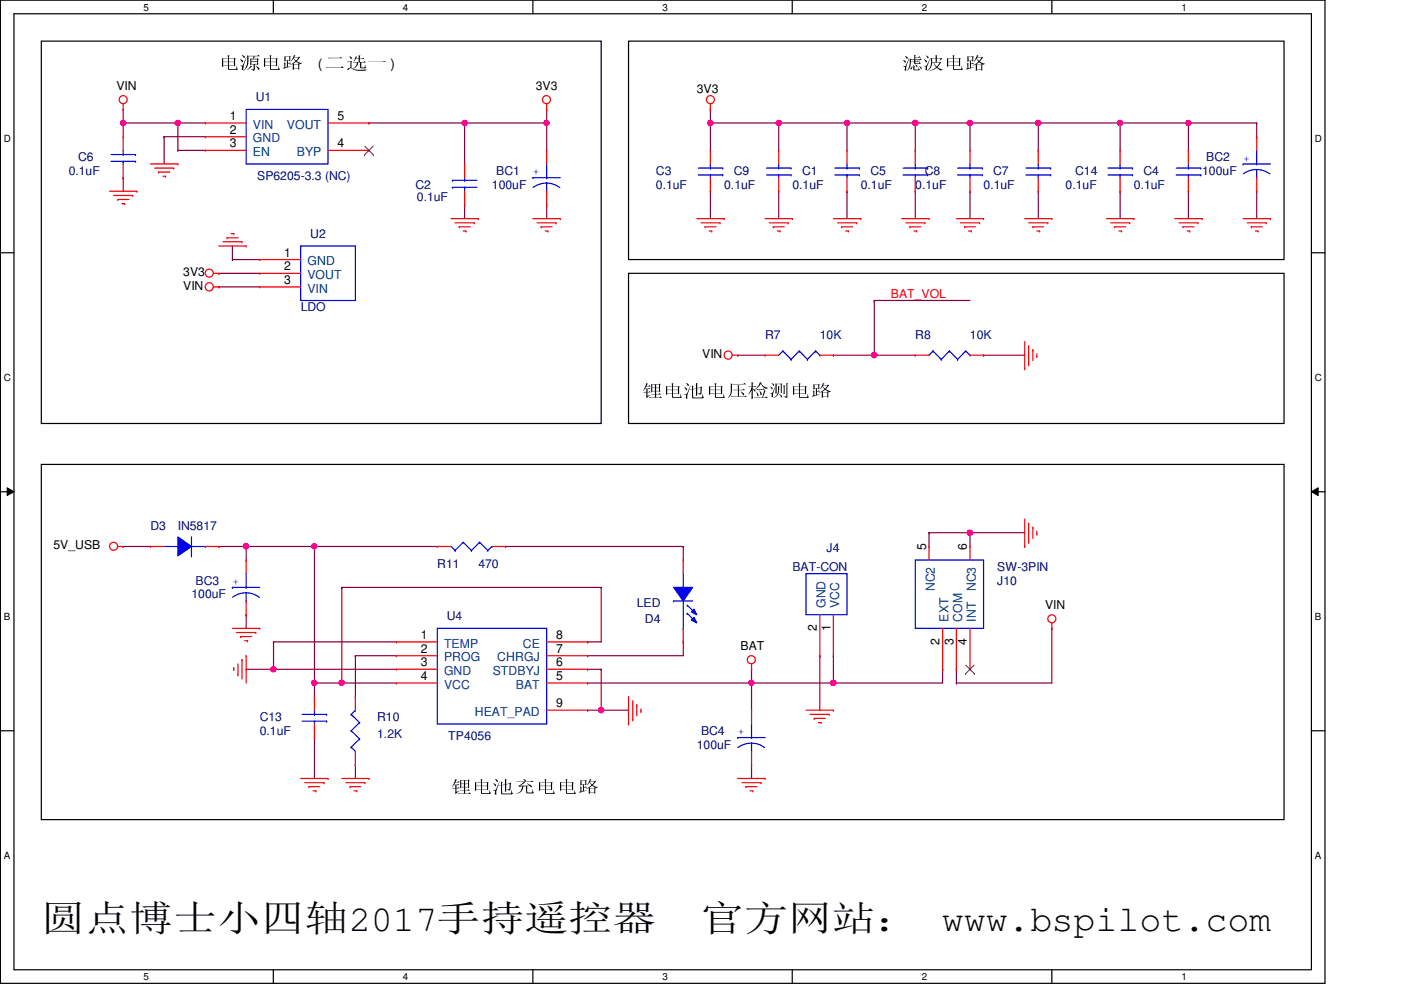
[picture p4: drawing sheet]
<svg xmlns="http://www.w3.org/2000/svg" width="297mm" height="210mm" viewBox="0 0 297 210" stroke-linecap="round" stroke-linejoin="round" font-family="sans-serif">
<path d="M.1 0h280.8v208.5h-280.8zM3 2.9h275v202.7h-275z" fill="none" stroke="#000" stroke-width=".25"/>
<g fill="#fff">
<path d="M30.4 .3h1.2v2.4h-1.2z"/>
<path d="M30.4 205.9h1.2v2.3h-1.2z"/>
</g>
<path d="M58 0v2.9M58 205.6v2.9" fill="none" stroke="#000" stroke-width=".25"/>
<g fill="#fff">
<path d="M85.4 .3h1.2v2.4h-1.2z"/>
<path d="M85.4 205.9h1.2v2.3h-1.2z"/>
</g>
<path d="M113 0v2.9M113 205.6v2.9" fill="none" stroke="#000" stroke-width=".25"/>
<g fill="#fff">
<path d="M140.5 .3h1.1v2.4h-1.1z"/>
<path d="M140.5 205.9h1.1v2.3h-1.1z"/>
</g>
<path d="M168 0v2.9M168 205.6v2.9" fill="none" stroke="#000" stroke-width=".25"/>
<g fill="#fff">
<path d="M195.4 .3h1.2v2.4h-1.2z"/>
<path d="M195.4 205.9h1.2v2.3h-1.2z"/>
</g>
<path d="M223 0v2.9M223 205.6v2.9" fill="none" stroke="#000" stroke-width=".25"/>
<g fill="#fff">
<path d="M250.5 .3h1.1v2.4h-1.1z"/>
<path d="M250.5 205.9h1.1v2.3h-1.1z"/>
<path d="M.8 28.2h1.5v2.4h-1.5z"/>
<path d="M278.8 28.2h1.4v2.4h-1.4z"/>
<path d="M.8 78.9h1.5v2.3h-1.5z"/>
<path d="M278.8 78.9h1.4v2.3h-1.4z"/>
</g>
<path d="M.1 53.6h2.9M278 53.6h2.9" fill="none" stroke="#000" stroke-width=".25"/>
<g fill="#fff">
<path d="M.8 129.6h1.4v2.3h-1.4z"/>
<path d="M278.8 129.6h1.3v2.3h-1.3z"/>
</g>
<path d="M.1 104.3h2.9M278 104.3h2.9" fill="none" stroke="#000" stroke-width=".25"/>
<path d="M1.5 103.4l1.5 .9-1.5 .8zM278 104.3l1.5-.9v1.7z" fill="#000"/>
<path d="M1.5 103.4l1.5 .9-1.5 .8zM278 104.3l1.5-.9v1.7z" fill="none" stroke="#000" stroke-width=".21"/>
<g fill="#fff">
<path d="M.8 180.3h1.4v2.3h-1.4z"/>
<path d="M278.8 180.3h1.3v2.3h-1.3z"/>
</g>
<path d="M8.8 8.7h118.7v81.1h-118.7zM133.3 8.7h138.9v46.3h-138.9zM133.3 58h138.9v31.8h-138.9zM8.8 98.5h263.4v75.3h-263.4zM.1 154.9h2.9M278 154.9h2.9" fill="none" stroke="#000" stroke-width=".25"/>
<path d="M159.3 144.8h.1M159.3 144.8v5.8M159.3 162.2h.1M159.3 162.2v2.9" fill="none" stroke="#800040" stroke-width=".25"/>
<circle cx="159.3" cy="144.8" r=".56" fill="#f0f"/>
<circle cx="159.3" cy="144.8" r=".56" fill="none" stroke="#f0f" stroke-width=".25"/>
<path d="M66.7 115.9h.1M66.7 115.9h26M66.7 156.4h.1M66.7 144.8h.1M66.7 144.8v2.9M66.7 156.4v8.7M124.6 150.6h.1M124.6 150.6h2.9M159.3 141.9h.1M159.3 141.9v2.9" fill="none" stroke="#800040" stroke-width=".25"/>
<circle cx="127.5" cy="150.6" r=".56" fill="#f0f"/>
<circle cx="127.5" cy="150.6" r=".56" fill="none" stroke="#f0f" stroke-width=".25"/>
<g fill="none" stroke="#800040" stroke-width=".25">
<path d="M26.1 115.9h.1M26.1 115.9h5.8M72.5 124.5h.1M72.5 124.5v20.3M66.7 144.8h.1M66.7 144.8h17.3M72.5 144.8h.1M124.6 141.9h.1M124.6 141.9h2.9M127.5 141.9h.1M127.5 150.6h.1M127.5 141.9v8.7"/>
<path d="M127.5 150.6h5.8"/>
</g>
<circle cx="72.4" cy="144.8" r=".56" fill="#f0f"/>
<circle cx="72.4" cy="144.8" r=".56" fill="none" stroke="#f0f" stroke-width=".25"/>
<path d="M66.7 115.9h.1M66.7 115.9v28.9M144.9 115.9h.1M144.9 115.9v2.8" fill="none" stroke="#800040" stroke-width=".25"/>
<circle cx="66.6" cy="144.8" r=".56" fill="#f0f"/>
<circle cx="66.6" cy="144.8" r=".56" fill="none" stroke="#f0f" stroke-width=".25"/>
<circle cx="66.6" cy="115.8" r=".56" fill="#f0f"/>
<circle cx="66.6" cy="115.8" r=".56" fill="none" stroke="#f0f" stroke-width=".25"/>
<g fill="none" stroke="#800040" stroke-width=".25">
<path d="M52.2 115.9h.1M52.2 115.9h14.5M107.2 115.9h.1M107.2 115.9h37.7M58 136.1h.1M58 136.1h26M58 136.1v5.8M72.5 124.5h.1M72.5 124.5h55M75.3 139h.1M75.3 139h8.7M75.3 139v8.7"/>
<path d="M124.6 139h.1M124.6 136.1h.1M127.5 124.5h.1M127.5 124.5v11.6h-2.9M144.9 136.1h.1M144.9 136.1v2.9h-20.3M52.2 141.9h.1M52.2 141.9h31.8M58 141.9h.1M75.3 162.2h.1M75.3 162.2v2.9"/>
</g>
<circle cx="57.9" cy="141.9" r=".56" fill="#f0f"/>
<circle cx="57.9" cy="141.9" r=".56" fill="none" stroke="#f0f" stroke-width=".25"/>
<path d="M197 112.9h.1M197 112.9v3M197 112.9h20.3M205.7 112.9h.1M205.7 112.9v3M199.9 141.9h.1M199.9 141.9v2.9" fill="none" stroke="#800040" stroke-width=".25"/>
<circle cx="205.6" cy="113" r=".56" fill="#f0f"/>
<circle cx="205.6" cy="113" r=".56" fill="none" stroke="#f0f" stroke-width=".25"/>
<path d="M237.5 26.1h.1M237.5 26.1h14.5M46.4 58h.1M46.4 58h8.7M49.3 55h.1M49.3 52.2h.1M49.3 55h5.8M49.3 52.2v2.8M46.4 60.8h.1M46.4 60.8h8.7M223 133.2h.1M223 133.2v11.6" fill="none" stroke="#800040" stroke-width=".25"/>
<circle cx="252" cy="26.1" r=".56" fill="#f0f"/>
<circle cx="252" cy="26.1" r=".56" fill="none" stroke="#f0f" stroke-width=".25"/>
<g fill="none" stroke="#800040" stroke-width=".25">
<path d="M205.7 26.1h.1M205.7 26.1v5.8M205.7 26.1h14.4M252 26.1h.1M252 26.1v5.8M179.6 40.6h.1M179.6 40.6v5.8M205.7 40.6h.1M205.7 40.6v5.8M252 40.6h.1M252 40.6v5.8M52.2 115.9h.1"/>
<path d="M52.2 115.9v2.8M52.2 130.3h.1M52.2 130.3v2.9M173.8 139h.1M173.8 139v11.6M176.7 139h.1M176.7 139v5.8h-52.1M124.6 144.8h.1M159.3 144.8h.1"/>
</g>
<circle cx="52.1" cy="115.8" r=".56" fill="#f0f"/>
<circle cx="52.1" cy="115.8" r=".56" fill="none" stroke="#f0f" stroke-width=".25"/>
<path d="M179.6 26.1h.1M179.6 26.1v5.8M179.6 26.1h14.5M194.1 40.6h.1M194.1 40.6v5.8M46.4 115.9h.1M46.4 115.9h5.8" fill="none" stroke="#800040" stroke-width=".25"/>
<circle cx="194" cy="26.1" r=".56" fill="#f0f"/>
<circle cx="194" cy="26.1" r=".56" fill="none" stroke="#f0f" stroke-width=".25"/>
<path d="M194.1 26.1h.1M194.1 26.1v5.8M194.1 26.1h11.6" fill="none" stroke="#800040" stroke-width=".25"/>
<circle cx="205.6" cy="26.1" r=".56" fill="#f0f"/>
<circle cx="205.6" cy="26.1" r=".56" fill="none" stroke="#f0f" stroke-width=".25"/>
<circle cx="194" cy="26.1" r=".56" fill="#f0f"/>
<circle cx="194" cy="26.1" r=".56" fill="none" stroke="#f0f" stroke-width=".25"/>
<path d="M156.4 75.3h.1M156.4 75.3h5.8M176.7 75.3h.1M176.7 75.3h17.4M185.4 63.7h.1M185.4 75.3h.1M185.4 63.7h20.3M185.4 63.7v11.6M208.5 75.3h.1M208.5 75.3h8.8" fill="none" stroke="#800040" stroke-width=".25"/>
<circle cx="185.4" cy="75.3" r=".56" fill="#f0f"/>
<circle cx="185.4" cy="75.3" r=".56" fill="none" stroke="#f0f" stroke-width=".25"/>
<path d="M26.1 23.2h.1M26.1 23.2v2.9M150.6 26.1h.1M150.6 26.1h14.5M220.1 26.1h.1M220.1 26.1v5.8M220.1 40.6h.1M220.1 40.6v5.8" fill="none" stroke="#800040" stroke-width=".25"/>
<circle cx="150.6" cy="26.1" r=".56" fill="#f0f"/>
<circle cx="150.6" cy="26.1" r=".56" fill="none" stroke="#f0f" stroke-width=".25"/>
<path d="M78.2 26.1h.1M78.2 26.1h37.7M98.5 26.1h.1M98.5 43.5h.1M98.5 43.5v2.9" fill="none" stroke="#800040" stroke-width=".25"/>
<circle cx="98.5" cy="26.1" r=".56" fill="#f0f"/>
<circle cx="98.5" cy="26.1" r=".56" fill="none" stroke="#f0f" stroke-width=".25"/>
<path d="M34.8 29h.1M34.8 29v5.8M34.8 29h8.7M37.7 26.1h.1M37.7 31.9h.1M37.7 26.1h5.8M37.7 31.9h5.8M37.7 26.1v5.8" fill="none" stroke="#800040" stroke-width=".25"/>
<circle cx="37.7" cy="26.1" r=".56" fill="#f0f"/>
<circle cx="37.7" cy="26.1" r=".56" fill="none" stroke="#f0f" stroke-width=".25"/>
<g fill="none" stroke="#800040" stroke-width=".25">
<path d="M26.1 26.1h.1M26.1 26.1v2.9M150.6 26.1h.1M150.6 26.1v5.8M252 26.1h.1M252 26.1h14.4M266.4 26.1h.1M266.4 26.1v2.9M150.6 40.6h.1M150.6 40.6v5.8M266.4 40.6h.1M266.4 40.6v5.8"/>
<path d="M176.7 144.8h.1M176.7 144.8h23.2"/>
</g>
<circle cx="176.7" cy="144.8" r=".56" fill="#f0f"/>
<circle cx="176.7" cy="144.8" r=".56" fill="none" stroke="#f0f" stroke-width=".25"/>
<path d="M237.5 26.1h.1M237.5 26.1v5.8M237.5 40.6h.1M237.5 40.6v5.8M202.8 141.9h.1M202.8 144.8h.1M202.8 141.9v2.9M202.8 144.8h20.2" fill="none" stroke="#800040" stroke-width=".25"/>
<circle cx="237.5" cy="26.1" r=".56" fill="#f0f"/>
<circle cx="237.5" cy="26.1" r=".56" fill="none" stroke="#f0f" stroke-width=".25"/>
<path d="M220.1 26.1h.1M220.1 26.1h17.4" fill="none" stroke="#800040" stroke-width=".25"/>
<circle cx="220.1" cy="26.1" r=".56" fill="#f0f"/>
<circle cx="220.1" cy="26.1" r=".56" fill="none" stroke="#f0f" stroke-width=".25"/>
<path d="M150.6 23.2h.1M150.6 23.2v2.9M165.1 26.1h.1M165.1 26.1v5.8M165.1 26.1h14.5M165.1 40.6h.1M165.1 40.6v5.8" fill="none" stroke="#800040" stroke-width=".25"/>
<circle cx="179.6" cy="26.1" r=".56" fill="#f0f"/>
<circle cx="179.6" cy="26.1" r=".56" fill="none" stroke="#f0f" stroke-width=".25"/>
<circle cx="165.1" cy="26.1" r=".56" fill="#f0f"/>
<circle cx="165.1" cy="26.1" r=".56" fill="none" stroke="#f0f" stroke-width=".25"/>
<path d="M115.9 23.2h.1M115.9 26.1h.1M115.9 23.2v8.7M115.9 43.5h.1M115.9 43.5v2.9" fill="none" stroke="#800040" stroke-width=".25"/>
<circle cx="115.9" cy="26.1" r=".56" fill="#f0f"/>
<circle cx="115.9" cy="26.1" r=".56" fill="none" stroke="#f0f" stroke-width=".25"/>
<path d="M26.1 37.7h.1M26.1 26.1h.1M26.1 37.7v2.9M26.1 26.1h11.6M98.5 26.1h.1M98.5 26.1v8.7" fill="none" stroke="#800040" stroke-width=".25"/>
<circle cx="26.1" cy="26.1" r=".56" fill="#f0f"/>
<circle cx="26.1" cy="26.1" r=".56" fill="none" stroke="#f0f" stroke-width=".25"/>
<g fill="none" stroke="#f00" stroke-width=".25">
<path d="M26.1 23.2h.1M26.1 22v1.2M31.9 34.8h5.8M32.8 35.6h4M33.7 36.5h.1M33.7 36.5h2.3M34.5 37.4h.6M35.1 37.4h.1M36.8 35.6h.1M37.7 34.8h.1M43.5 26.1h.1M43.5 29h.1"/>
<path d="M43.5 31.9h.1M43.5 26.1h8.7M43.5 29h8.7M43.5 31.9h8.7M69.6 26.1h8.6M69.6 31.9h8.6M78.2 31.9h.1M78.2 26.1h.1M115.9 23.2h.1M115.9 22v1.2M150.6 23.2h.1M150.6 31.9h.1"/>
<path d="M150.6 22v1.2M150.6 31.9v2.9M150.6 37.7v2.9M179.6 31.9h.1M179.6 31.9v2.9M179.6 37.7v2.9M205.7 31.9h.1M205.7 31.9v2.9M205.7 37.7v2.9M220.1 31.9h.1M220.1 31.9v2.9M220.1 37.7v2.9"/>
<path d="M252 31.9h.1M252 31.9v2.9M252 37.7v2.9M23.2 40.6h5.8M24.1 41.4h4M25 42.3h.1M25 42.3h2.3M25.8 43.2h.6M26.4 43.2h.1M28.1 41.4h.1M29 40.6h.1M45.3 58h1.1"/>
<path d="M46.4 58h.1M46.4 52.2h5.8M47.3 51.3h4M48.1 50.4h.1M48.1 50.4h2.4M49 49.5h.6M49.6 49.5h.1M51.3 51.3h.1M52.2 52.2h.1M55.1 55h.1M55.1 58h.1M55.1 58h8.7"/>
<path d="M55.1 55h8.7M95.6 46.4h5.8M96.5 47.2h4M97.4 48.1h.1M97.4 48.1h2.3M98.2 49h.6M98.8 49h.1M100.5 47.2h.1M101.4 46.4h.1M113 46.4h5.8M113.9 47.2h4M114.7 48.1h.1"/>
<path d="M114.7 48.1h2.3M115.6 49h.6M116.2 49h.1M117.9 47.2h.1M118.8 46.4h.1M147.7 46.4h5.8M148.6 47.2h4.1M149.5 48.1h.1M149.5 48.1h2.3M150.4 49h.5M150.6 40.6h.1M150.9 49h.1"/>
<path d="M152.7 47.2h.1M153.5 46.4h.1M162.2 46.4h5.8M163.1 47.2h4M164 48.1h.1M164 48.1h2.3M164.8 49h.6M165.4 49h.1M167.1 47.2h.1M168 46.4h.1M176.7 46.4h5.8M177.6 47.2h4"/>
<path d="M178.4 48.1h.1M178.4 48.1h2.4M179.3 49h.6M179.6 40.6h.1M179.9 49h.1M181.6 47.2h.1M182.5 46.4h.1M191.2 46.4h5.8M192.1 47.2h4M192.9 48.1h.1M192.9 48.1h2.3M193.8 49h.5"/>
<path d="M194.3 49h.1M196.1 47.2h.1M197 46.4h.1M202.8 46.4h5.7M203.6 47.2h4.1M204.5 48.1h.1M204.5 48.1h2.3M205.4 49h.5M205.7 40.6h.1M205.9 49h.1M207.7 47.2h.1M208.5 46.4h.1"/>
<path d="M217.3 46.4h5.7M218.1 47.2h4.1M219 48.1h.1M219 48.1h2.3M219.8 49h.6M220.1 40.6h.1M220.4 49h.1M222.2 47.2h.1M223 46.4h.1M234.6 46.4h5.8M235.5 47.2h4M236.3 48.1h.1"/>
<path d="M236.3 48.1h2.4M237.2 49h.6M237.8 49h.1M239.5 47.2h.1M240.4 46.4h.1M249.1 46.4h5.8M250 47.2h4M250.8 48.1h.1M250.8 48.1h2.3M251.7 49h.6M252 40.6h.1M252.3 49h.1"/>
<path d="M254 47.2h.1M254.9 46.4h.1M263.6 46.4h5.8M264.5 47.2h4M265.3 48.1h.1M265.3 48.1h2.3M266.2 49h.5M266.7 49h.1M268.5 47.2h.1M269.4 46.4h.1M45.3 60.8h1.1M46.4 60.8h.1"/>
<path d="M55.1 60.8h.1M55.1 60.8h8.7M155.3 75.3h1.1M156.4 75.3h.1M194.1 75.3h.1M194.1 75.3h2.9M205.7 75.3h2.8M208.5 75.3h.1M217.3 78.2h.1M217.3 72.4v5.8M218.1 77.3h.1M218.1 73.3v4"/>
<path d="M219 74.2h.1M219 74.2v2.3M219.8 75.6h.1M219.8 75v.6M25 115.9h1.1M26.1 115.9h.1M197 115.9h.1M197 115.9v2.8M205.7 115.9h.1M205.7 115.9v2.8M217.3 115.9h.1M217.3 110.1v5.8"/>
<path d="M218.1 115h.1M218.1 110.9v4.1M219 111.8h.1M219 111.8v2.3M219.8 113.2h.1M219.8 112.6v.6M49.3 133.2h5.8M50.2 134.1h4M51 135h.1M51 135h2.3M51.3 139.9h.1M51.3 139.9v4"/>
<path d="M51.9 135.8h.6M52.2 139h.1M52.2 139v5.8M52.5 135.8h.1M54.2 134.1h.1M55.1 133.2h.1M173.8 139h.1M173.8 130.3v8.7M176.7 139h.1M176.7 130.3v8.7M199.9 133.2v8.7M202.8 133.2v8.7"/>
<path d="M205.7 133.2v8.7M223 133.2h.1M223 132.1v1.1M49.6 141.6h.1M49.6 141.6v.6M50.5 143.1h.1M50.5 140.8v2.3M66.7 156.4h.1M66.7 147.7h.1M66.7 147.7v2.9M66.7 153.5v2.9M75.3 147.7h.1"/>
<path d="M75.3 147.7v2.9M75.3 159.3v2.9M133.3 153.5h.1M133.3 147.7v5.8M134.2 152.6h.1M134.2 148.6v4M135 149.4h.1M135 149.4v2.4M135.9 150.9h.1M135.9 150.3v.6M159.3 141.9h.1M159.3 140.8v1.1"/>
<path d="M170.9 150.6h5.8M171.8 151.5h4M172.6 152.3h.1M172.6 152.3h2.4M173.5 153.2h.6M174.1 153.2h.1M175.8 151.5h.1M176.7 150.6h.1M199.9 141.9h.1M202.8 141.9h.1M205.7 141.9h.1M63.8 165.1h5.8"/>
<path d="M64.6 165.9h4.1M65.5 166.8h.1M65.5 166.8h2.3M66.4 167.7h.6M67 167.7h.1M68.7 165.9h.1M69.6 165.1h.1M72.5 165.1h5.7M73.3 165.9h4.1M74.2 166.8h.1M74.2 166.8h2.3M75.1 167.7h.5"/>
<path d="M75.3 162.2h.1M75.6 167.7h.1M77.4 165.9h.1M78.2 165.1h.1M156.4 165.1h5.8M157.3 165.9h4M158.2 166.8h.1M158.2 166.8h2.3M159 167.7h.6M159.6 167.7h.1M161.3 165.9h.1M162.2 165.1h.1"/>
<circle cx="26.1" cy="21.1" r=".85"/>
<circle cx="115.9" cy="21.1" r=".85"/>
<circle cx="150.6" cy="21.1" r=".85"/>
<circle cx="44.4" cy="57.9" r=".85"/>
<circle cx="44.4" cy="60.8" r=".86"/>
<circle cx="154.4" cy="75.3" r=".86"/>
<circle cx="24.1" cy="115.8" r=".85"/>
<circle cx="159.3" cy="139.9" r=".85"/>
<circle cx="223" cy="131.2" r=".85"/>
</g>
<g fill="none" stroke="#00f" stroke-width=".25">
<path d="M52.2 23.2h17.4v11.6h-17.4zM148 35.6h5.2M148 37.1h5.2M150.6 37.1h.1M150.6 35.6h.1M150.6 34.8v.8M150.6 37.1v.6M153.2 35.6h.1M153.2 37.1h.1M177 35.6h5.2M177 37.1h5.2M179.6 37.1h.1"/>
<path d="M179.6 35.6h.1M179.6 34.8v.8M179.6 37.1v.6M182.2 35.6h.1M182.2 37.1h.1M203 35.6h5.3M203 37.1h5.3M205.7 37.1h.1M205.7 35.6h.1M205.7 34.8v.8M205.7 37.1v.6M208.3 35.6h.1"/>
<path d="M208.3 37.1h.1M217.5 35.6h5.3M217.5 37.1h5.3M220.1 37.1h.1M220.1 35.6h.1M220.1 34.8v.8M220.1 37.1v.6M222.8 35.6h.1M222.8 37.1h.1M249.4 35.6h5.2M249.4 37.1h5.2M252 37.1h.1"/>
<path d="M252 35.6h.1M252 34.8v.8M252 37.1v.6M254.6 35.6h.1M254.6 37.1h.1M63.8 52.2h11.5v11.5h-11.5zM197.8 74.4h.1M197.8 74.4l-.8 .9M197.8 74.4l1.8 1.8M199.6 76.2h.1M201.3 74.4h.1M201.3 74.4l-1.7 1.8"/>
<path d="M201.3 74.4l1.7 1.8M203 76.2h.1M204.8 74.4h.1M204.8 74.4l-1.8 1.8M204.8 74.4l.9 .9M205.7 75.3h.1M194.1 118.7h14.4v14.5h-14.4zM142.8 127.4h.1M142.8 127.4h4.1M144.9 124.5h.1M144.9 133.2h.1M144.9 121.6v2.9"/>
<path d="M144.9 127.4v5.8M170.9 121.6h8.7v8.7h-8.7zM64 151.5h5.3M64 152.9h5.3M66.7 152.9h.1M66.7 151.5h.1M66.7 150.6v.9M66.7 152.9v.6M69.3 151.5h.1M69.3 152.9h.1M74.5 158.4h.1M74.5 154.9h.1"/>
<path d="M74.5 151.5h.1M74.5 158.4l.8 .9M74.5 154.9l1.7 1.8M74.5 151.5l1.7 1.7M75.3 150.6h.1M75.3 150.6l-.8 .9M76.2 156.7h.1M76.2 153.2h.1M76.2 156.7l-1.7 1.7M76.2 153.2l-1.7 1.7"/>
</g>
<path d="M77.3 32.8h.1M77.3 31l1.9 1.8M79.1 31l-1.8 1.8M79.2 32.8h.1M204.7 142.8h.1M204.8 141l1.8 1.8M206.5 141l-1.8 1.8M206.6 142.8h.1" fill="none" stroke="#804000" stroke-width=".21"/>
<path d="M142.8 124.5h4.1l-2 2.9z" fill-rule="evenodd" fill="#00f"/>
<path d="M142.8 124.5h4.1l-2 2.9z" fill="none" stroke="#00f" stroke-width=".25"/>
<path d="M147.1 130.9l.6 1.2-1.1-.6z" fill-rule="evenodd" fill="#00f"/>
<path d="M147.1 130.9l.6 1.2-1.1-.6z" fill="none" stroke="#00f" stroke-width=".25"/>
<path d="M147.1 129.2l.6 1.1-1.1-.5z" fill-rule="evenodd" fill="#00f"/>
<g fill="none" stroke="#00f" stroke-width=".25">
<path d="M95.9 39.7h.1M95.9 38.2h.1M95.9 39.7h5.2M95.9 38.2h5.2M98.5 38.2h.1M98.5 39.7h.1M98.5 37.7v.5M98.5 39.7v.9M113 37.7h.1M113 37.7h5.8M115.9 37.7h.1M115.9 38.8l-1.6 .3-1.3 .7"/>
<path d="M115.9 38.8l1.5 .3 1.3 .7M115.9 34.8v2.9M115.9 38.8v1.8M191.5 35.6h5.2M191.5 37.1h5.2M194.1 37.1h.1M194.1 35.6h.1M194.1 34.8v.8M194.1 37.1v.6M196.7 35.6h.1M196.7 37.1h.1M234.9 35.6h5.2"/>
<path d="M234.9 37.1h5.2M237.5 37.1h.1M237.5 35.6h.1M237.5 34.8v.8M237.5 37.1v.6M240.1 35.6h.1M240.1 37.1h.1M115.9 40.6h.1M166 74.4h.1M166 74.4l-.9 .9M166 74.4l1.7 1.8M167.7 76.2h.1"/>
<path d="M169.5 74.4h.1M169.5 74.4l-1.8 1.8M169.5 74.4l1.7 1.8M171.2 76.2h.1M172.9 74.4h.1M172.9 74.4l-1.7 1.8M172.9 74.4l.9 .9M173.8 75.3h.1M34.8 115.9h2.9M37.7 115.9h.1M40.6 117.9h.1M40.6 113.8v4.1"/>
<path d="M40.6 115.9h2.9M43.5 115.9h.1M49.3 124.5h.1M49.3 124.5h5.8M52.2 127.4h.1M52.2 124.5h.1M52.2 125.7l-1.6 .2-1.3 .7M52.2 125.7l1.5 .2 1.3 .8M52.2 121.6v2.9M52.2 125.7v1.7M145.7 128.3h.1M145.7 130h.1"/>
<path d="M145.7 128.3l1.7 1.7M145.7 130l1.7 1.8M147.1 129.2l.6 1.1-1.1-.5z"/>
</g>
<g fill="none" stroke="#f00" stroke-width=".25">
<path d="M98.5 34.8h.1M98.5 34.8v2.9M115.9 31.9h.1M115.9 31.9v2.9M194.1 31.9h.1M194.1 31.9v2.9M194.1 37.7v2.9M237.5 31.9h.1M237.5 31.9v2.9M237.5 37.7v2.9M98.5 43.5h.1M98.5 40.6v2.9"/>
<path d="M115.9 43.5h.1M115.9 40.6v2.9M194.1 40.6h.1M237.5 40.6h.1M162.2 75.3h.1M162.2 75.3h2.9M173.8 75.3h2.9M176.7 75.3h.1M52.2 118.7h.1M52.2 118.7v2.9M144.9 118.7h.1M144.9 118.7v2.9"/>
<path d="M52.2 130.3h.1M52.2 127.4v2.9M144.9 136.1h.1M144.9 133.2v2.9"/>
</g>
<path d="M37.7 113.8l2.9 2.1-2.9 2z" fill-rule="evenodd" fill="#00f"/>
<g fill="none" stroke="#00f" stroke-width=".25">
<path d="M23.5 32.8h5.2M23.5 34.2h5.2M26.1 34.2h.1M26.1 32.8h.1M26.1 31.9v.9M26.1 34.2v.6M28.7 32.8h.1M28.7 34.2h.1M162.5 35.6h5.2M162.5 37.1h5.2M165.1 37.1h.1M165.1 35.6h.1"/>
<path d="M165.1 34.8v.8M165.1 37.1v.6M167.7 35.6h.1M167.7 37.1h.1M263.6 34.8h.1M263.6 34.8h5.8M266.4 37.7h.1M266.4 34.8h.1M266.4 35.9l-1.5 .3-1.3 .7M266.4 35.9l1.5 .3 1.3 .7M266.4 31.9v2.9M266.4 35.9v1.8"/>
<path d="M37.7 113.8l2.9 2.1-2.9 2zM95.6 115.9l.9 .8M96.5 116.7h.1M98.2 115h.1M98.2 115l-1.7 1.7M98.2 115l1.7 1.7M99.9 116.7h.1M101.7 115h.1M101.7 115l-1.8 1.7M101.7 115l1.7 1.7M103.4 116.7h.1M104.3 115.9h.1"/>
<path d="M104.3 115.9l-.9 .8M92.7 133.2h23.2v20.3h-23.2zM156.4 156.4h.1M156.4 156.4h5.8M159.3 159.3h.1M159.3 156.4h.1M159.3 157.6l-1.5 .2-1.3 .7M159.3 157.6l1.5 .2 1.3 .7M159.3 153.5v2.9M159.3 157.6v1.7"/>
</g>
<g fill="none" stroke="#f00" stroke-width=".25">
<path d="M26.1 37.7h.1M26.1 29h.1M26.1 29v2.9M26.1 34.8v2.9M165.1 31.9h.1M165.1 31.9v2.9M165.1 37.7v2.9M266.4 29h.1M266.4 29v2.9M266.4 37.7v2.9M165.1 40.6h.1M266.4 40.6h.1"/>
<path d="M31.9 115.9h.1M31.9 115.9h2.9M43.5 115.9h2.9M46.4 115.9h.1M92.7 115.9h.1M92.7 115.9h2.9M104.3 115.9h2.9M107.2 115.9h.1M84 136.1h.1M84 139h.1M84 136.1h8.7M84 139h8.7"/>
<path d="M115.9 136.1h8.7M115.9 139h8.7M124.6 139h.1M124.6 136.1h.1M84 141.9h.1M84 144.8h.1M84 141.9h8.7M84 144.8h8.7M115.9 141.9h8.7M115.9 144.8h8.7M115.9 150.6h8.7M124.6 144.8h.1"/>
<path d="M124.6 141.9h.1M124.6 150.6h.1M159.3 150.6h.1M159.3 150.6v2.9M159.3 159.3v2.9M159.3 162.2h.1"/>
</g>
<circle cx="159.3" cy="144.8" r=".56" fill="#f0f"/>
<circle cx="159.3" cy="144.8" r=".56" fill="none" stroke="#f0f" stroke-width=".25"/>
<circle cx="127.5" cy="150.6" r=".56" fill="#f0f"/>
<circle cx="127.5" cy="150.6" r=".56" fill="none" stroke="#f0f" stroke-width=".25"/>
<circle cx="72.4" cy="144.8" r=".56" fill="#f0f"/>
<circle cx="72.4" cy="144.8" r=".56" fill="none" stroke="#f0f" stroke-width=".25"/>
<circle cx="66.6" cy="144.8" r=".56" fill="#f0f"/>
<circle cx="66.6" cy="144.8" r=".56" fill="none" stroke="#f0f" stroke-width=".25"/>
<circle cx="66.6" cy="115.8" r=".56" fill="#f0f"/>
<circle cx="66.6" cy="115.8" r=".56" fill="none" stroke="#f0f" stroke-width=".25"/>
<circle cx="57.9" cy="141.9" r=".56" fill="#f0f"/>
<circle cx="57.9" cy="141.9" r=".56" fill="none" stroke="#f0f" stroke-width=".25"/>
<circle cx="205.6" cy="113" r=".56" fill="#f0f"/>
<circle cx="205.6" cy="113" r=".56" fill="none" stroke="#f0f" stroke-width=".25"/>
<circle cx="252" cy="26.1" r=".56" fill="#f0f"/>
<circle cx="252" cy="26.1" r=".56" fill="none" stroke="#f0f" stroke-width=".25"/>
<circle cx="52.1" cy="115.8" r=".56" fill="#f0f"/>
<circle cx="52.1" cy="115.8" r=".56" fill="none" stroke="#f0f" stroke-width=".25"/>
<circle cx="194" cy="26.1" r=".56" fill="#f0f"/>
<circle cx="194" cy="26.1" r=".56" fill="none" stroke="#f0f" stroke-width=".25"/>
<circle cx="205.6" cy="26.1" r=".56" fill="#f0f"/>
<circle cx="205.6" cy="26.1" r=".56" fill="none" stroke="#f0f" stroke-width=".25"/>
<circle cx="194" cy="26.1" r=".56" fill="#f0f"/>
<circle cx="194" cy="26.1" r=".56" fill="none" stroke="#f0f" stroke-width=".25"/>
<circle cx="185.4" cy="75.3" r=".56" fill="#f0f"/>
<circle cx="185.4" cy="75.3" r=".56" fill="none" stroke="#f0f" stroke-width=".25"/>
<circle cx="150.6" cy="26.1" r=".56" fill="#f0f"/>
<circle cx="150.6" cy="26.1" r=".56" fill="none" stroke="#f0f" stroke-width=".25"/>
<circle cx="98.5" cy="26.1" r=".56" fill="#f0f"/>
<circle cx="98.5" cy="26.1" r=".56" fill="none" stroke="#f0f" stroke-width=".25"/>
<circle cx="37.7" cy="26.1" r=".56" fill="#f0f"/>
<circle cx="37.7" cy="26.1" r=".56" fill="none" stroke="#f0f" stroke-width=".25"/>
<circle cx="176.7" cy="144.8" r=".56" fill="#f0f"/>
<circle cx="176.7" cy="144.8" r=".56" fill="none" stroke="#f0f" stroke-width=".25"/>
<circle cx="237.5" cy="26.1" r=".56" fill="#f0f"/>
<circle cx="237.5" cy="26.1" r=".56" fill="none" stroke="#f0f" stroke-width=".25"/>
<circle cx="220.1" cy="26.1" r=".56" fill="#f0f"/>
<circle cx="220.1" cy="26.1" r=".56" fill="none" stroke="#f0f" stroke-width=".25"/>
<circle cx="179.6" cy="26.1" r=".56" fill="#f0f"/>
<circle cx="179.6" cy="26.1" r=".56" fill="none" stroke="#f0f" stroke-width=".25"/>
<circle cx="165.1" cy="26.1" r=".56" fill="#f0f"/>
<circle cx="165.1" cy="26.1" r=".56" fill="none" stroke="#f0f" stroke-width=".25"/>
<circle cx="115.9" cy="26.1" r=".56" fill="#f0f"/>
<circle cx="115.9" cy="26.1" r=".56" fill="none" stroke="#f0f" stroke-width=".25"/>
<circle cx="26.1" cy="26.1" r=".56" fill="#f0f"/>
<circle cx="26.1" cy="26.1" r=".56" fill="none" stroke="#f0f" stroke-width=".25"/>
<g font-size="7.8">
<text x="8.8" y="197.3">圆圆圆圆圆圆圆2017手手手手手</text>
<text x="148.5" y="197.3">官官官官： www.bspilot.com</text>
</g>
<g font-size="3.7">
<text x="46.4" y="14.6">主电主主 (二二二)</text>
<text x="191.2" y="14.6">滤滤主主</text>
<text x="136.1" y="84.1">锂主锂主锂锂锂主主</text>
<text x="95.6" y="168.1">锂主锂锂主主主</text>
</g>
<g font-size="2.6">
<text x="24.7" y="19.1">VIN</text>
<text x="113.6" y="19.1">3V3</text>
<text x="147.7" y="19.7">3V3</text>
<text x="48.7" y="25.4">1</text>
<text x="48.7" y="28.4">2</text>
<text x="71.6" y="25.4">5</text>
<text x="48.7" y="31.2">3</text>
<text x="71.6" y="31.2">4</text>
<text x="38.9" y="58.5">3V3</text>
<text x="60.3" y="54.4">1</text>
<text x="60.3" y="57.3">2</text>
<text x="38.9" y="61.4">VIN</text>
<text x="60.3" y="60.2">3</text>
<text x="148.9" y="75.9">VIN</text>
<text x="11.3" y="116.5">5V_USB</text>
<text x="196.3" y="116.7" transform="rotate(-90 196.3 116.7)">5</text>
<text x="205" y="116.7" transform="rotate(-90 205 116.7)">6</text>
<text x="221.6" y="129.2">VIN</text>
<text x="89.2" y="135.5">1</text>
<text x="117.9" y="135.5">8</text>
<text x="157" y="137.9">BAT</text>
<text x="173.2" y="133.8" transform="rotate(-90 173.2 133.8)">2</text>
<text x="176.1" y="133.8" transform="rotate(-90 176.1 133.8)">1</text>
<text x="199.2" y="136.7" transform="rotate(-90 199.2 136.7)">2</text>
<text x="202.1" y="136.7" transform="rotate(-90 202.1 136.7)">3</text>
<text x="205" y="136.7" transform="rotate(-90 205 136.7)">4</text>
<text x="89.2" y="138.4">2</text>
<text x="89.2" y="141.3">3</text>
<text x="117.9" y="141.3">6</text>
<text x="117.9" y="138.4">7</text>
<text x="89.2" y="144.2">4</text>
<text x="117.9" y="144.2">5</text>
<text x="117.9" y="149.9">9</text>
</g>
<g font-size="2.6" fill="#000080">
<text x="54.2" y="21.5">U1</text>
<text x="16.5" y="34.2">C6</text>
<text x="255.7" y="34.2">BC2</text>
<text x="14.6" y="37.1">0.1uF</text>
<text x="54.5" y="38.3">SP6205-3.3 (NC)</text>
<text x="88.1" y="40">C2</text>
<text x="104.3" y="40">100uF</text>
<text x="105.2" y="37.1">BC1</text>
<text x="139.1" y="37.1">C3</text>
<text x="139.1" y="40">0.1uF</text>
<text x="153.5" y="40">0.1uF</text>
<text x="155.6" y="37.1">C9</text>
<text x="168" y="40">0.1uF</text>
<text x="170" y="37.1">C1</text>
<text x="182.5" y="40">0.1uF</text>
<text x="184.5" y="37.1">C5</text>
<text x="194.1" y="40">0.1uF</text>
<text x="196.1" y="37.1">C8</text>
<text x="208.5" y="40">0.1uF</text>
<text x="210.6" y="37.1">C7</text>
<text x="225.9" y="40">0.1uF</text>
<text x="228" y="37.1">C14</text>
<text x="240.4" y="40">0.1uF</text>
<text x="242.4" y="37.1">C4</text>
<text x="254.9" y="37.1">100uF</text>
<text x="88.4" y="42.6">0.1uF</text>
<text x="65.8" y="50.4">U2</text>
<text x="63.8" y="66">LDO</text>
<text x="162.2" y="71.8">R7</text>
<text x="173.8" y="71.8">10K</text>
<text x="194.1" y="71.8">R8</text>
<text x="205.7" y="71.8">10K</text>
<text x="31.9" y="112.4">D3</text>
<text x="37.7" y="112.4">IN5817</text>
<text x="175.3" y="117">J4</text>
<text x="41.5" y="124">BC3</text>
<text x="92.7" y="120.5">R11</text>
<text x="101.4" y="120.5">470</text>
<text x="168" y="121.1">BAT-CON</text>
<text x="211.5" y="124">J10</text>
<text x="211.5" y="121.1">SW-3PIN</text>
<text x="40.6" y="126.9">100uF</text>
<text x="94.7" y="131.5">U4</text>
<text x="135" y="128.6">LED</text>
<text x="136.7" y="132.1">D4</text>
<text x="55.1" y="152.9">C13</text>
<text x="55.1" y="155.8">0.1uF</text>
<text x="80" y="152.9">R10</text>
<text x="148.6" y="155.8">BC4</text>
<text x="80" y="156.4">1.2K</text>
<text x="95" y="157">TP4056</text>
<text x="147.7" y="158.7">100uF</text>
</g>
<g font-size="2.6" fill="#004080">
<text x="53.6" y="27.3">VIN</text>
<text x="60.8" y="27.3">VOUT</text>
<text x="53.6" y="30.2">GND</text>
<text x="53.6" y="33.1">EN</text>
<text x="62.9" y="33.1">BYP</text>
<text x="65.2" y="56.2">GND</text>
<text x="65.2" y="59.1">VOUT</text>
<text x="65.2" y="62">VIN</text>
<text x="198.2" y="125.3" transform="rotate(-90 198.2 125.3)">NC2</text>
<text x="206.9" y="125.3" transform="rotate(-90 206.9 125.3)">NC3</text>
<text x="175" y="128.9" transform="rotate(-90 175 128.9)">GND</text>
<text x="177.9" y="128.9" transform="rotate(-90 177.9 128.9)">VCC</text>
<text x="201.1" y="131.8" transform="rotate(-90 201.1 131.8)">EXT</text>
<text x="204" y="131.8" transform="rotate(-90 204 131.8)">COM</text>
<text x="206.9" y="131.8" transform="rotate(-90 206.9 131.8)">INT</text>
<text x="94.1" y="137.3">TEMP</text>
<text x="110.8" y="137.3">CE</text>
<text x="94.1" y="140.2">PROG</text>
<text x="94.1" y="143.1">GND</text>
<text x="104.5" y="143.1">STDBYJ</text>
<text x="105.4" y="140.2">CHRGJ</text>
<text x="94.1" y="146">VCC</text>
<text x="109.4" y="146">BAT</text>
<text x="100.7" y="151.8">HEAT_PAD</text>
</g>
<g font-size="2.6" fill="#00f">
<text x="263.6" y="34.2">+</text>
<text x="113" y="37.1">+</text>
<text x="49.3" y="124">+</text>
<text x="156.4" y="155.9">+</text>
</g>
<text font-size="2.6" fill="#f00" x="188.9" y="63.1">BAT_VOL</text>
<g font-size="2.1">
<text x="30.4" y="2.2">5</text>
<text x="85.4" y="2.2">4</text>
<text x="140.5" y="2.2">3</text>
<text x="195.4" y="2.2">2</text>
<text x="250.5" y="2.2">1</text>
<text x=".8" y="30.1">D</text>
<text x="278.8" y="30.1">D</text>
<text x=".8" y="80.8">C</text>
<text x="278.8" y="80.8">C</text>
<text x=".8" y="131.5">B</text>
<text x="278.8" y="131.5">B</text>
<text x=".8" y="182.2">A</text>
<text x="278.8" y="182.2">A</text>
<text x="30.4" y="207.8">5</text>
<text x="85.4" y="207.8">4</text>
<text x="140.5" y="207.8">3</text>
<text x="195.4" y="207.8">2</text>
<text x="250.5" y="207.8">1</text>
</g>
</svg>
